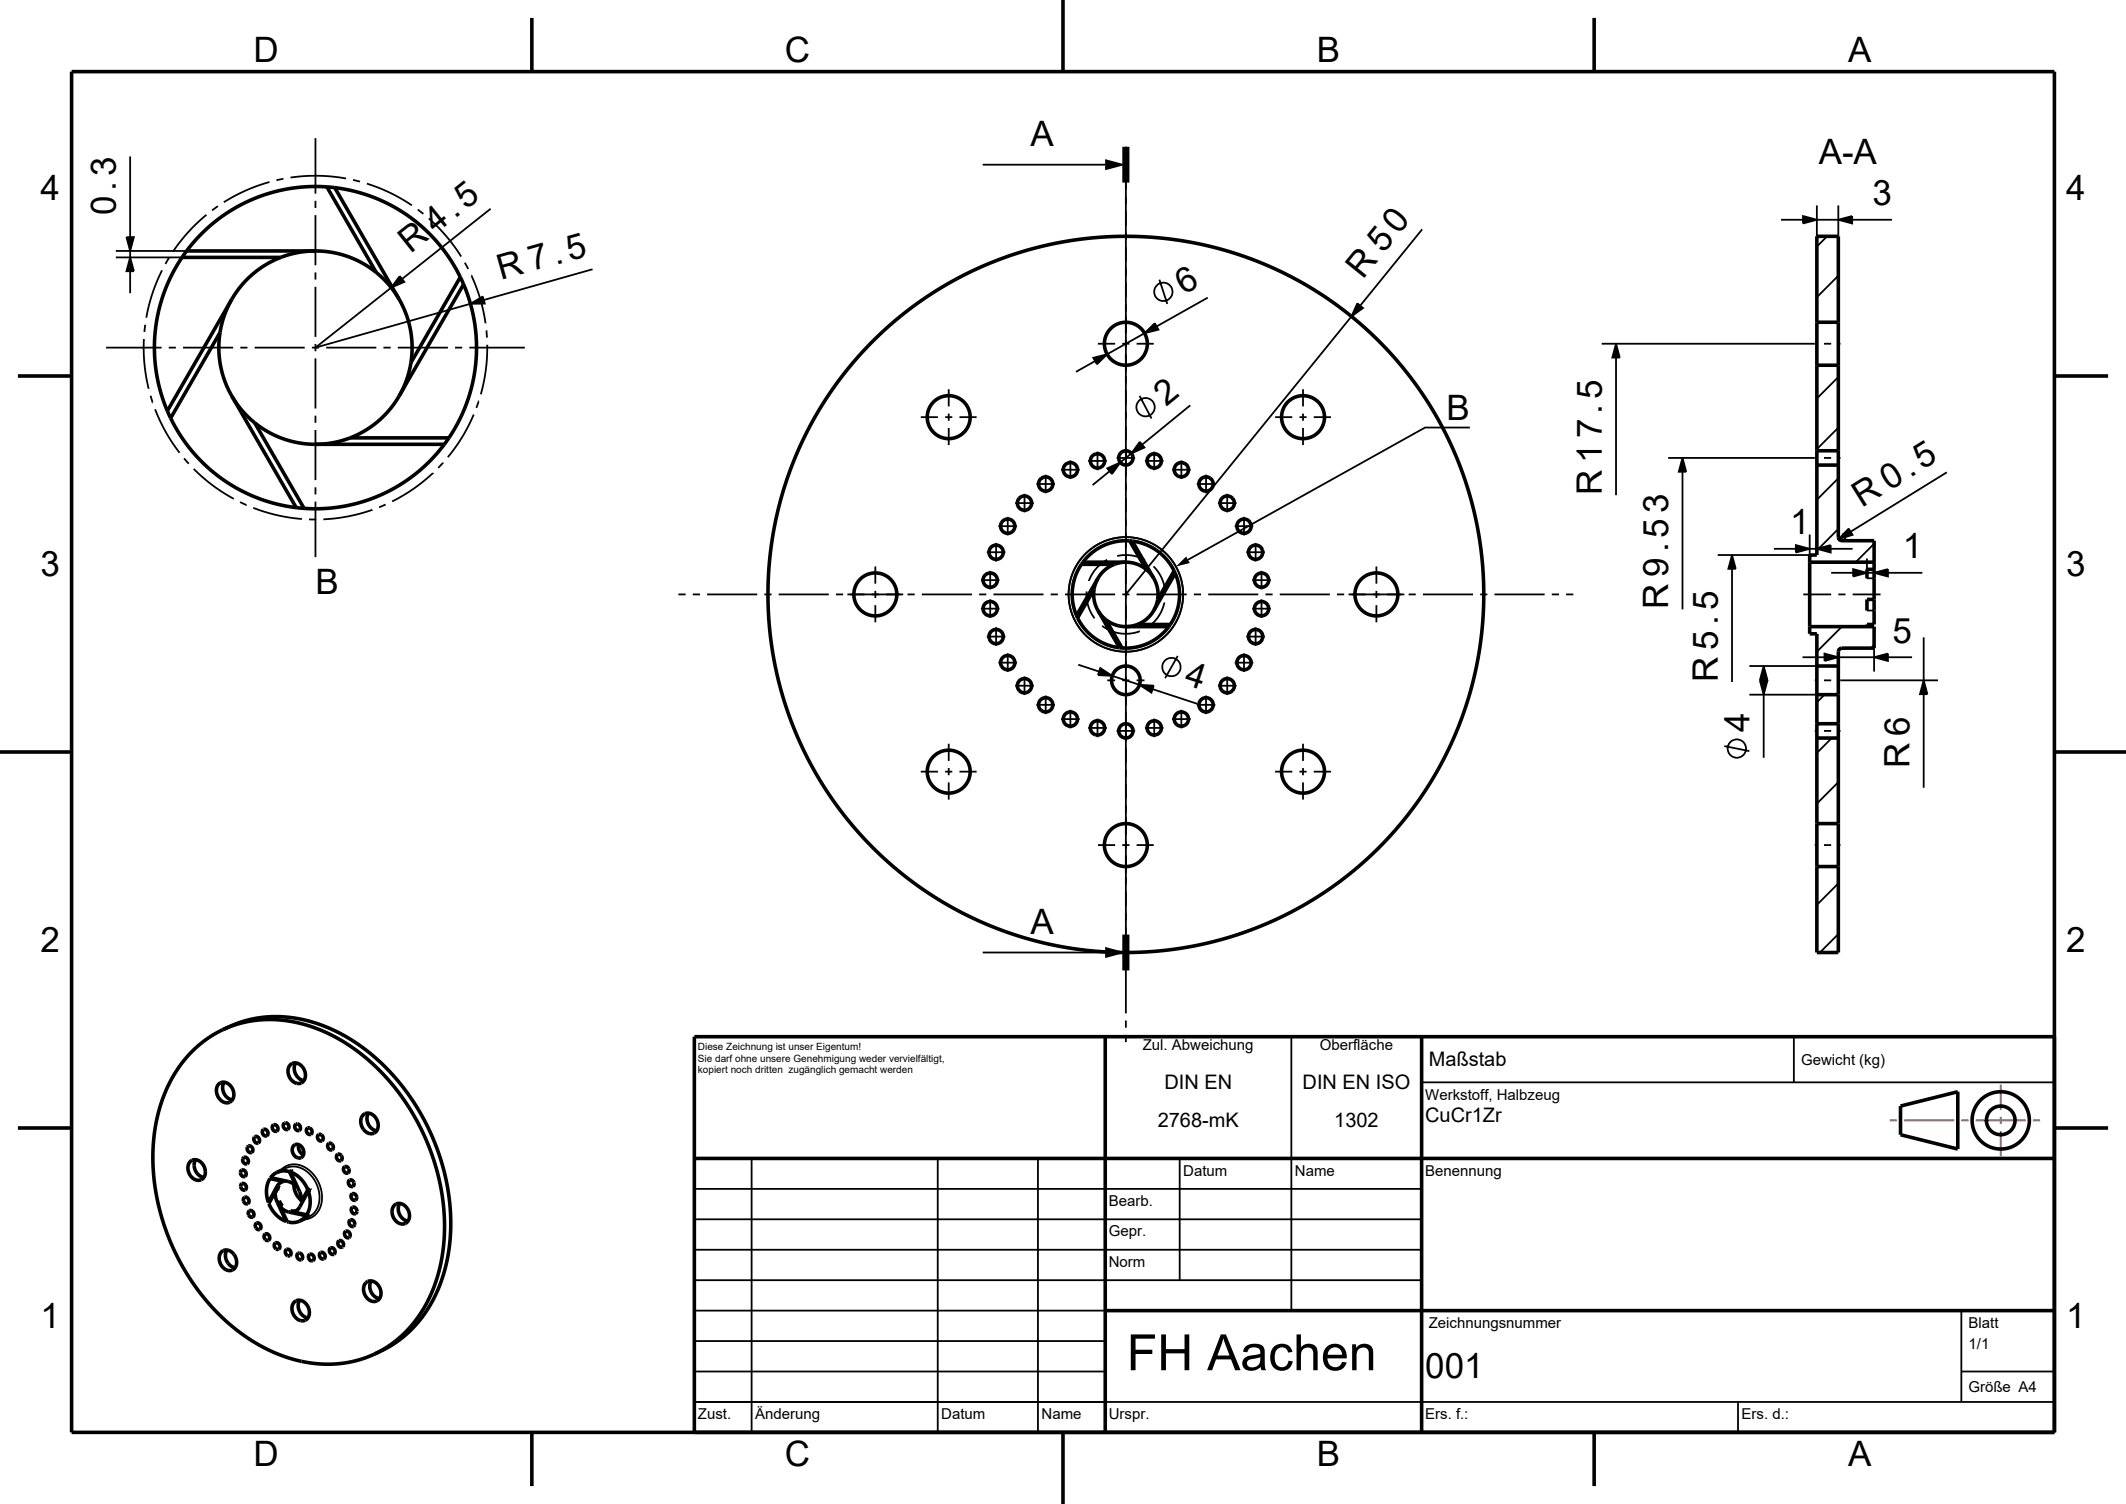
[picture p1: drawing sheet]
<svg xmlns="http://www.w3.org/2000/svg" width="297mm" height="210mm" viewBox="0 0 297 210" stroke-linecap="round" stroke-linejoin="round" font-family="sans-serif">
<g fill="none" stroke="#000" stroke-width=".25">
<path d="M44.1 19.3v7.7M16.2 35.9h9.2M16.2 35h9.9M17.7 33.1h1l-.5 1.9zM18.2 35.9l.5 2h-1zM18.2 21.8v11.3M18.2 35v.9M18.2 37.9v3M22.6 37.7l-1.3 3.3-.9 3.4M23.6 36l-.5 .9M28.8 30l-2.5 2.4-2.1 2.8M30.4 28.8l-.8 .6"/>
<path d="M37.6 25.4l-3.2 1.2-3.1 1.6M39.6 25l-1 .2M40.6 24.8l2-.2 2-.1 2 .2 1.7 .2M44.1 28v1M44.1 30v7M44.1 38v1M49.3 25.1l1 .3M51.3 25.6l3.2 1.3 3 1.8M52.6 38a13.5 13.5 0 0 1 3.2 3.8M55.8 38.6l.7 .8-1.8 .8zM58.4 29.3l.7 .6M59.9 30.5l1.5 1.4 1.1 1.3 1.9 2.6"/>
<path d="M64.9 36.7l.5 .9M65.8 38.5l1.2 3 .5 1.7 .3 1.9M68.5 29.1l-12.3 9.9M82.8 37.6l-15.2 4.3M137.3 23h17.1M157.3 20.5v1M157.3 22.5v1M157.3 24.5v107M162 39l1.1 3.4M198.7 32l-8.7 10.7M248.8 30.7h3.1M251.9 30.2l1.9 .5-1.9 .5z"/>
<path d="M253.8 28.7v4.3M253.8 30.7h3M255.2 33l-1.4 1.4M256.8 30.7l1.9-.5v1zM256.8 38.5l-3 3M256.8 28.7v4.3M258.7 30.7h5.6M14.8 48.5h7.8M20.1 47.3l.1 3.5 .6 3.5M20.3 45.3l-.1 1M21 55.3l.3 .9M21.7 57.1l1.5 3.2 1.9 2.9"/>
<path d="M23.6 48.5h1M25.6 48.5h7M33.6 48.5h1M35.6 48.5h7M43.6 48.5h1M44.1 40v7M44.1 48v1M44.1 50v7M44.1 58v1M45.6 48.5h7M53.6 48.5h1M54.7 40.2l-10.6 8.3 21.6-6.1"/>
<path d="M55.6 48.5h7M63.6 48.5h1M65.6 48.5h7.7M65.7 42.4l1.7-1 .3 1zM66.2 57.9l-1.6 3.1-2 2.8M66.9 56l-.4 1M67.9 46.1l.1 1M68.1 48.1l-.2 3.5-.7 3.5M128.6 58.2h2.4M132 58.2h1M132.5 54.3v2.4M132.5 57.7v1"/>
<path d="M132.5 59.7v2.4M134 58.2h2.4M152.7 50l2-.5-1.5 1.4zM153 50.4l-2.7 1.5M153.4 48h2.4M156.8 48h1M158.8 48h2.4M159.2 55.3l1.7 3.1M159.9 46.5l1.4-1.4 .5 .9zM159.9 46.5l-5.2 3M166.3 56.6l-6.7 5.5M168.7 41.6l-7.1 4"/>
<path d="M178.1 58.2h2.4M181.5 58.2h1M182 54.3v2.4M182 57.7v1M182 59.7v2.4M183.5 58.2h2.4M188.8 44.2l-31.5 38.8M189.6 42.4l.8 .6-1.6 1.2zM205.3 59.7h-6.2l-33.1 18.5M223.8 48h30M225.8 48l.5 1.9h-1.1zM225.8 49.9v19.2"/>
<path d="M254.8 48h1M256.8 59.7l-3 3M256.8 52.6l-3 3M256.8 48h.3M25.7 64l.7 .8M27.1 65.5l2.6 2.3 3 1.8M33.5 70.1l1 .4M35.4 70.9l1.6 .6 2 .5 3.2 .5M43.2 72.5h1M44.1 60v7M44.1 68v1M44.1 70v7.8"/>
<path d="M52 71.2l-3.4 .9-3.4 .4M53.9 70.4l-.9 .4M60.5 66l-2.7 2.2-3 1.8M61.9 64.6l-.7 .7M122.3 79.1v2.4M137.9 77.1h2.6M138.3 79.7v2.6M139.2 75.8v2.6M139.5 73.5h2.6M140.8 72.2v2.6M141.8 70.2h2.6M143.1 68.9v2.6"/>
<path d="M144.8 67.6h2.6M146.1 66.3v2.6M148.2 65.6h2.6M149.5 64.3v2.6M152 64.4h2.6M153.3 63.1v2.6M154.7 78.2a5.5 5.5 0 0 0-2.6 2.9M154.7 65.4l1.8-.8-1.2 1.6zM155 65.8l-2.4 1.9M156 63.9h2.6M156.1 77.6a5.5 5.5 0 0 1 3.8 .6M158.1 63.3l-1.6 1.3"/>
<path d="M159.2 61.7l.7 .8-1.8 .8zM159.9 64.4h2.6M161.1 79.1a5.5 5.5 0 0 1 1.7 3.5M161.2 63.1v2.6M163.7 65.6h2.6M165 64.3v2.6M167.2 67.6h2.6M168.5 66.3v2.6M170.1 70.2h2.6M171.4 68.9v2.6M172.5 73.5h2.6M173.8 72.2v2.6"/>
<path d="M174.1 77.1h2.6M175.4 75.8v2.6M176.2 79.7v2.6M192.3 79.1v2.4M233 63.9h20.8M235 63.9l.6 2h-1.1zM235 65.9v19.2M242 77.5l.5 1.9h-1.1zM242 79.4v15.8M247.8 76.6h3.1M250.9 76.1l1.9 .5-1.9 .5zM252.8 74.6v2.9h-12.8"/>
<path d="M252.8 76.6h1M253.2 77.5l-.4 .4M253.8 76.6l1.9-.5v1zM253.8 74.6v2.9M254.8 63.9h1M255.7 76.6h3.1M255.8 80h3.1M256.8 73.9l-3 3M256.8 66.8l-3 3M256.8 63.9h.3M257.4 74.5a.5 .5 0 0 1 .4 .5 .5 .5 0 0 1-.5 .5 .5 .5 0 0 1-.5-.5M258.3 73.8l.5 .9-1.9 .6z"/>
<path d="M258.9 79.5l1.9 .5-1.9 .5zM260.8 78v2.7h1v-2.7M260.8 80h1M261.8 80l1.9-.5v1zM261.8 75.9l-2.6 2.6M263.7 80h4.8M272 65.9l-13.5 8.3M94.8 83h1M96.8 83h1M98.8 83h7M106.8 83h1M108.8 83h7"/>
<path d="M116.8 83h1M118.4 83h7.8M122.3 82.5v1M122.3 84.5v2.4M126.8 83h1M128.8 83h7M136.8 83h1M137 81h2.6M137 85h2.6M137.9 88.9h2.6M138.3 83.7v2.6M138.8 83h7"/>
<path d="M139.2 87.6v2.6M139.5 92.5h2.6M140.8 91.2v2.6M141.8 95.7h2.6M143.1 94.4v2.6M144.8 98.4h2.6M146.1 97.1v2.6M146.8 83h1M148.8 83h7M149.5 99.1v2.6M150.6 92.8l2.9 1M151.8 82.6a5.5 5.5 0 0 0 1.1 3.7"/>
<path d="M153.7 93.3l1.7 1.1-2-.1zM154 87.4a5.5 5.5 0 0 0 5.2 .7M154.7 95h1.1M155.4 94.4l3.8 1.2M156.8 95h1M156.8 83h1M158.8 95h1.1M158.8 83h7M159.2 95.6l2 .1-.3 1zM161 96.2l6.2 2.1M162.7 84.1a5.5 5.5 0 0 1-2.1 3.3M164.5 91.6l-1.7 3.1"/>
<path d="M165 99.1v2.6M166.8 83h1M167.2 98.4h2.6M168.5 97.1v2.6M168.8 83h7M170.1 95.7h2.6M171.4 94.4v2.6M172.5 92.5h2.6M173.8 91.2v2.6M174.1 88.9h2.6M174.9 81h2.6M174.9 85h2.6"/>
<path d="M175.4 87.6v2.6M176.2 83.7v2.6M176.8 83h1M178.8 83h7M186.8 83h1M188.4 83h7.8M192.3 82.5v1M192.3 84.5v2.4M196.8 83h1M198.8 83h7M206.8 83h1M208.8 83h7"/>
<path d="M216.8 83h1M218.8 83h1M244.4 97h9.4M244.4 93h9.4M245.9 95.1h1l-.5 1.9zM246.4 93l.5 1.9h-1zM246.4 94.9v.2M246.4 97v8.8M251.8 91.8h3.1M251.9 83h3.9M253.5 95h.3M254.8 95h1"/>
<path d="M254.9 91.3l1.9 .5-1.9 .5zM254.9 97l-1.1 1.1M256.8 95h13.9M256.8 83h1M256.8 91.8h5M257.3 87.5l-3.5 3.5M258.8 83h3.9M260.8 85.2h1M261.8 91.8l1.9-.5v1zM261.8 90.1l-.4 .4M261.8 90.5v3.3M263.7 91.8h3.4"/>
<path d="M268.7 95l.6 1.9h-1.1zM268.7 89v6M268.7 96.9v13.1M128.6 107.7h2.4M132 107.7h1M132.5 103.8v2.4M132.5 107.2v1M132.5 109.2v2.4M134 107.7h2.4M148.2 100.4h2.6M152 101.6h2.6M153.3 100.3v2.6"/>
<path d="M153.4 118h2.4M156 102.1h2.6M156.8 118h1M158.8 118h2.4M159.9 101.6h2.6M161.2 100.3v2.6M163.7 100.4h2.6M178.1 107.7h2.4M181.5 107.7h1M182 103.8v2.4M182 107.2v1M182 109.2v2.4"/>
<path d="M183.5 107.7h2.4M240.9 104.2l3.5 .7M253.5 118h.3M253.5 102.1h.3M254.8 118h1M254.8 102.1h1M255.9 103.1l-2.1 2M256.8 109.2l-3 3M256.8 118h.3M256.8 102.1h.3M137.3 133h17.1M157.3 132.5v1"/>
<path d="M157.3 134.5v7M256.8 130.4l-2.6 2.6M256.8 123.4l-3 3M157.3 142.5v1M157.3 144.5v1M180.4 144.8v38.2M198.6 151.1h88.4M250.6 144.8v6.3M39 165.6l-.3 .1M39 167.7l-.3 .1M39.2 163.5a2.85 2.85 0 0 1 4.3 .2 4.5 4.5 0 0 1 .9 5.6 2.43 2.43 0 0 1-2.1 1M40 163.1a3.2 3.2 0 0 1 3.9 1.6 3.7 3.7 0 0 1-.4 5l-.3 .2"/>
<path d="M40.6 169.1l-.3 .1M97 178.8h101.6M97 174.5h101.6M97 170.3h101.6M97 166h101.6M105 161.8v38.2M131 161.8v38.2M145 161.8v38.2M164.8 161.8v17M97 195.8h190M97 191.5h57.4M97 187.3h57.4"/>
<path d="M97 183h57.4M242.8 195.8v4.2M274 191.5h13M274 183v12.8"/>
<circle cx="160" cy="56.9" r="1.28"/>
<circle cx="162.5" cy="40.7" r="1.28"/>
<circle cx="157.3" cy="83" r="8"/>
<circle cx="163.6" cy="93.1" r="1.28"/>
<circle cx="242.6" cy="104.5" r="1.28"/>
</g>
<g fill="none" stroke="#000" stroke-width=".5">
<path d="M10 10h277v190h-277zM74.3 2.5v7.5M148.5 0v10M222.7 2.5v7.5M25.4 35.9l-1.5 2.6-1.1 2.6-.6 2.4-.5 2.9-.1 2.5 .2 3 .6 2.7 1 2.8M25.4 35.9h13.8M26.1 35l-.7 .9M26.1 35h18M39.2 35.9a13.5 13.5 0 0 0-6.8 5.9M44.1 35a13.5 13.5 0 0 1 8.5 3M44.1 35a13.4 13.4 0 0 0-4.9 .9M45.7 26.1h-2.8l-2.7 .3-2.9 .7-2.6 1-2.6 1.4-2.3 1.6-2 1.9-1.7 2"/>
<path d="M45.7 26.1l1.1 .1M45.7 26.1l6.9 11.9M46.8 26.2l2.9 .5 2.6 .9 2.7 1.3 2.1 1.3 2.3 1.9 1.9 2 1.7 2.2 1.3 2.4M46.8 26.2l9 15.6M52.6 38a13.3 13.3 0 0 1 3.2 3.8M64.3 38.7l.5 1M64.3 38.7l-6.9 11.9M64.8 39.7l.9 2.5 .6 3 .3 2.7-.1 2.8-.5 2.9-.8 2.7-1.1 2.5-1.4 2.3M64.8 39.7l-9 15.6M2.5 52.5h7.5M23.4 57.4l.4 1M23.8 58.4l1.4 2.4 1.6 2.2 1.7 1.8 2.5 2.1 2.6 1.5 2.5 1.2 2.9 .9 2.4 .4"/>
<path d="M30.7 46.4a13.5 13.5 0 0 0 1.7 8.9M30.7 46.4l-6.9 12M32.4 41.8a13.6 13.6 0 0 0-1.7 4.6M32.4 55.3a13.5 13.5 0 0 0 3.2 3.7M32.4 55.3l9 15.6M32.4 41.8l-9 15.6M35.6 59a13.5 13.5 0 0 0 8.5 3M35.6 59l6.9 12M55.8 41.8a13.5 13.5 0 0 1 1.6 8.8M55.8 55.3a13.5 13.5 0 0 1-6.9 5.8M57.4 50.6a13.4 13.4 0 0 1-1.6 4.7M253.8 51h3"/>
<path d="M253.8 45h3M287 52.5h7.5M41.4 70.9l1.1 .1M44.1 62h18M48.9 61.1a13.4 13.4 0 0 1-4.8 .9M48.9 61.1h13.8M62.1 62l-1.8 2.1-2 1.9-2.4 1.7-2.5 1.3-2.5 1-2.7 .7-2.7 .3h-3M62.7 61.1l-.6 .9M151.1 78.8a7.5 7.5 0 0 0-.7 7.1M151.1 78.8h4.6M151.3 78.5l-.2 .3M151.3 78.5h6"/>
<path d="M155.7 78.8a4.5 4.5 0 0 0-2.3 1.9M157.3 78.5l-.8 .1-.8 .2M157.3 78.5a4.5 4.5 0 0 1 2.8 1M157.8 75.5a7.5 7.5 0 0 0-6.5 3M157.8 75.5l.4 .1M157.8 75.5l2.3 4M158.2 75.6a7.5 7.5 0 0 1 5.8 4.1M158.2 75.6l3 5.1M160.1 79.5l.7 .6 .4 .6M164 79.7l.2 .4M164 79.7l-2.3 4M252.8 78.5h9"/>
<path d="M253.8 62.9h3M253.8 64.9h3M261.8 79.5h-1v1.2M150.4 85.9l.1 .4M150.5 86.3a7.5 7.5 0 0 0 5.9 4.1M152.8 82.3a4.5 4.5 0 0 0 .6 2.9M152.8 82.3l-2.3 4M153.4 80.7l-.3 .7-.3 .9M153.4 85.2l.4 .7 .7 .6M153.4 85.2l3 5.2M153.4 80.7l-3 5.2M154.5 86.5a4.5 4.5 0 0 0 2.8 1"/>
<path d="M154.5 86.5l2.3 4M156.4 90.4l.4 .1M157.3 87.5h6M158.9 87.2l-.9 .2-.7 .1M158.9 87.2h4.6M161.2 85.2l-.1 .1a4.5 4.5 0 0 1-2.2 1.9M161.2 80.7v.1a4.5 4.5 0 0 1 .5 2.9M161.7 83.7l-.2 .9-.3 .6M163.3 87.5a7.5 7.5 0 0 1-6.5 3M163.5 87.2l-.2 .3M164.2 80.1a7.5 7.5 0 0 1-.7 7.1M164.2 80.1l-3 5.1"/>
<path d="M252.8 87.5h9v3h-4.5a.5 .5 0 0 0-.5 .5v42h-3v-44.5h-1v-11h1v-44.5h3v42a.5 .5 0 0 0 .5 .5h4.5v11.7h-1v.3M253.8 93h3M253.8 97h3M261.8 83.7h-1v1.5M0 105h10M253.8 115h3M253.8 101.1h3M253.8 103.1h3M287 105h10M253.8 121h3M2.5 157.5h7.5M30.5 151.4a1.22 1.22 0 0 1 2 .6 1.2 1.2 0 0 1 .1 1.3 1.2 1.2 0 0 1-1.1 .7 1.71 1.71 0 0 1-1-2.6z"/>
<path d="M31.1 143.8l1.8-.8 1.9-.6 2.1-.4 1.8-.1 2.2 .2 2 .4 2 .6 2 .9 2 1.1 1.9 1.3 1.7 1.3 1.9 1.8 1.6 1.9 1.6 2.2 1.3 2.1 1.1 2.2 .9 2.1 .9 2.6 .5 2.1 .5 2.7 .2 2.6-.1 2.1-.2 2.3-.4 2.4-.7 2.1-.9 2.2-1 1.8-1.1 1.4-1.4 1.6-1.4 1.2-1.6 1-1.9 1M31.1 143.8l1.9-.7 1.6-.5 2.2-.2h1.8l2 .2 1.8 .4 2.1 .7 2.2 1 1.9 1.2 1.9 1.3 2 1.7 1.5 1.6 1.5 1.9 1.5 2 1.1 1.9 1.1 2.2 1.1 2.6 .7 2.1 .5 2.4 .4 2.2 .2 2.4v2.1l-.2 2-.4 2.3-.5 2.1-.8 2-1 2-1.2 1.7-1.3 1.5-1.4 1.3-1.5 1-1.5 .9M31.1 143.8l-1.5 .8-1.6 1.1-1.4 1.3-1.2 1.4-1.1 1.7-.9 1.6-.7 1.8-.7 2.3-.4 2-.2 2.3v2.6l.2 2.4 .4 2.6 .6 2.2 .7 2.3 .9 2.1 1.1 2.2 1.2 2 1.4 2 1.7 2 1.7 1.7 1.8 1.6 1.9 1.3 1.8 1 1.8 .9 2.2 .8 1.7 .4 2.3 .3 2.2-.1 1.7-.2 1.9-.5 1.7-.6M31.3 151.1a1.72 1.72 0 0 0 1.2 2.5M35.5 158.8a.47 .47 0 0 1 .7 .2 .47 .47 0 0 1-.3 .6 .57 .57 0 0 1-.4-.8zM36.8 157.7a.5 .5 0 0 1 .6 .3 .5 .5 0 0 1-.2 .6 .53 .53 0 0 1-.5-.3 .53 .53 0 0 1 .1-.6zM38.1 157.2a.47 .47 0 0 1 .7 .1 .47 .47 0 0 1-.2 .7 .55 .55 0 0 1-.5-.8zM39.6 156.9a.47 .47 0 0 1 .7 .1 .47 .47 0 0 1-.2 .7 .55 .55 0 0 1-.5-.8zM40.5 148.7a1.26 1.26 0 0 1 2 .8 1.16 1.16 0 0 1 .1 1.2 1.16 1.16 0 0 1-1.1 .6 1.71 1.71 0 0 1-1-2.6zM41.1 159.9a.99 .99 0 0 1 1.1 .2 .99 .99 0 0 1 .2 1.1 .73 .73 0 0 1-.7 .5 .73 .73 0 0 1-.7-.5l-.2-.7zM41.2 157.1l.2-.2a.5 .5 0 0 1 .5 .4 .5 .5 0 0 1-.2 .6 .55 .55 0 0 1-.5-.8zM41.3 148.4a1.72 1.72 0 0 0 1.2 2.5"/>
<path d="M41.7 159.8a1.2 1.2 0 0 0 .7 1.4M42.8 157.6a.47 .47 0 0 1 .7 .1 .47 .47 0 0 1-.2 .7 .55 .55 0 0 1-.5-.8zM44.4 158.5a.47 .47 0 0 1 .7 .2 .47 .47 0 0 1-.2 .6 .55 .55 0 0 1-.5-.8zM45.8 159.8a.47 .47 0 0 1 .7 .1 .47 .47 0 0 1-.2 .7 .55 .55 0 0 1-.5-.8zM50.7 155.7a1.26 1.26 0 0 1 2 .8 1.14 1.14 0 0 1 0 1.3 1.14 1.14 0 0 1-1.2 .4 1.72 1.72 0 0 1-.8-2.5zM51.5 155.4a1.72 1.72 0 0 0 1.1 2.5M154.4 144.8v55.2M198.6 144.8v55.2M265.5 154.4l8-2v8l-8-2zM287 157.5h7.5M287 144.8h-190v55.2M26.5 162.2a1.24 1.24 0 0 1 2 .7 1.2 1.2 0 0 1-1 1.9 1.7 1.7 0 0 1-1-2.6z"/>
<path d="M27.3 161.9a1.72 1.72 0 0 0 1.2 2.5M30.9 174.9a1.26 1.26 0 0 1 2 .7 1.14 1.14 0 0 1 0 1.3 1.14 1.14 0 0 1-1.2 .5 1.72 1.72 0 0 1-.8-2.5zM31.7 174.5a1.72 1.72 0 0 0 1.2 2.5M33.6 163.5a.47 .47 0 0 1 .7 .1 .47 .47 0 0 1-.2 .7 .56 .56 0 0 1-.5-.8zM33.7 165.4a.45 .45 0 0 1 .7 .1 .45 .45 0 0 1-.4 .7 .58 .58 0 0 1-.3-.8zM33.9 161.7a.46 .46 0 0 1 .8 .2 .46 .46 0 0 1-.4 .6 .58 .58 0 0 1-.4-.8zM34 167.3a.47 .47 0 0 1 .7 .1 .47 .47 0 0 1-.2 .7 .56 .56 0 0 1-.5-.8zM34.6 160.1a.47 .47 0 0 1 .7 .2 .47 .47 0 0 1-.2 .6 .56 .56 0 0 1-.5-.8zM34.7 169.2a.45 .45 0 0 1 .7 .1 .45 .45 0 0 1-.3 .7 .58 .58 0 0 1-.4-.8zM35.7 170.9a.46 .46 0 0 1 .7 .1 .46 .46 0 0 1-.3 .7 .57 .57 0 0 1-.4-.8zM36.9 172.4a.47 .47 0 0 1 .7 .1 .47 .47 0 0 1-.2 .7 .55 .55 0 0 1-.5-.8zM37.7 167.8l-.2 .1"/>
<path d="M37.7 164.6a3.8 3.8 0 0 0-.2 3.3M37.7 164.6l1.9 .4M37.9 164.5l-.2 .1M38.4 173.7a.46 .46 0 0 1 .7 .1 .46 .46 0 0 1-.4 .7 .57 .57 0 0 1-.3-.8zM38.5 166.4l.1 1.2 1.4 2.9M38.5 166.4l-.9 1.7 .4 .8a4 4 0 0 0 2 1.6M38.5 166.3l.5-.7-.1 .1a.58 .58 0 0 1-.4 .7M38.7 163.7l-.5 .3-.4 .4 2.7 .6 .9 .7M39.2 168.5l.9 2.1h.2a2.42 2.42 0 0 0 1.6-.1M39.2 168.5l.9 .7 2.7 .5M39.3 168.4l-.3-.7 .4 .7-.2 .1M39.6 165l-.4 .1-.5 .5-1.2 2.3"/>
<path d="M39.8 164.9l-.2 .1M39.9 174.6a.47 .47 0 0 1 .7 .1 .47 .47 0 0 1-.2 .7 .55 .55 0 0 1-.5-.8zM40 163.1l-1.3 .6M40.1 170.5h-.1M40.4 163.6a2.42 2.42 0 0 0-1.7 .1M40.4 163.6l1 2.1M40.6 163.7a4.3 4.3 0 0 1 2.4 2.4M40.6 163.7l1.4 2.9 .1 1.2M40.7 163.5l-.3 .1M40.7 163.5h.2l-.3 .2M40.7 163.5l.1 .1M41 169.2l1.8 .4"/>
<path d="M41.1 169.2l-.5-.1h.7l-.3 .1M41.1 165.4a2.84 2.84 0 0 0 1 2.2M41.5 165.6l-.1 .1M41.5 175.1l.2-.1a.5 .5 0 0 1 .5 .3 .5 .5 0 0 1-.2 .6 .55 .55 0 0 1-.5-.8zM42.3 167.7h.1M42.3 167.7l-.2 .1M42.8 169.7l-.4 .5-.5 .3M42.9 169.6h.1M43 166.1l-.9 1.7M43 169.6l.1-.1-.3 .1M43 169.6l-.2 .1M43.1 166.3v.2a3.8 3.8 0 0 1-.3 3.1"/>
<path d="M43.1 166.3l-1.3 2.3-.4 .4-.4 .2M43.1 175.3a.47 .47 0 0 1 .7 .1 .47 .47 0 0 1-.2 .7 .56 .56 0 0 1-.5-.8zM43.2 169.9l-1.3 .6M43.3 166l-.3 .1M43.3 166l.1 .2-.3 .1M43.3 166l-.2 .3M44.7 175a.47 .47 0 0 1 .7 .1 .47 .47 0 0 1-.2 .7 .55 .55 0 0 1-.5-.8zM46.1 174.4a.47 .47 0 0 1 .6 .1 .47 .47 0 0 1-.1 .7 .55 .55 0 0 1-.5-.8zM47 161.3a.47 .47 0 0 1 .7 .1 .47 .47 0 0 1-.2 .7 .55 .55 0 0 1-.5-.8zM47.2 173.4a.47 .47 0 0 1 .7 .1 .47 .47 0 0 1-.2 .7 .55 .55 0 0 1-.5-.8zM48 163a.47 .47 0 0 1 .7 .2 .47 .47 0 0 1-.2 .6 .55 .55 0 0 1-.5-.8zM48.2 172a.47 .47 0 0 1 .7 .2 .47 .47 0 0 1-.2 .6 .55 .55 0 0 1-.5-.8z"/>
<path d="M48.7 164.9a.47 .47 0 0 1 .7 .1 .47 .47 0 0 1-.2 .7 .55 .55 0 0 1-.5-.8zM48.8 170.5a.47 .47 0 0 1 .7 .1 .47 .47 0 0 1-.2 .7 .55 .55 0 0 1-.5-.8zM49.1 166.8a.47 .47 0 0 1 .7 .1 .47 .47 0 0 1-.2 .7 .55 .55 0 0 1-.5-.8zM49.1 168.7a.47 .47 0 0 1 .7 .1 .47 .47 0 0 1-.2 .7 .55 .55 0 0 1-.5-.8zM51.1 179.1a1.28 1.28 0 0 1 2 .8 1.16 1.16 0 0 1 0 1.3 1.16 1.16 0 0 1-1.1 .5 1.69 1.69 0 0 1-.9-2.6zM51.9 178.9a1.72 1.72 0 0 0 1.1 2.4M55 168.3a1.26 1.26 0 0 1 2.1 .8 1.15 1.15 0 0 1 0 1.3 1.15 1.15 0 0 1-1.2 .5 1.71 1.71 0 0 1-.9-2.6zM55.8 168a1.72 1.72 0 0 0 1.2 2.5M97 161.8h190M41.1 181.9a1.26 1.26 0 0 1 2 .7 1.16 1.16 0 0 1 0 1.2 1.16 1.16 0 0 1-1.1 .6 1.71 1.71 0 0 1-.9-2.5zM41.9 181.5a1.72 1.72 0 0 0 1.1 2.5M154.4 183h132.6"/>
<path d="M74.3 200v7.5M148.5 200v10M222.7 200v7.5"/>
<circle cx="132.5" cy="58.2" r="3"/>
<circle cx="157.3" cy="48" r="3"/>
<circle cx="182" cy="58.2" r="3"/>
<circle cx="139.2" cy="77.1" r="1"/>
<circle cx="140.8" cy="73.5" r="1"/>
<circle cx="143.1" cy="70.2" r="1"/>
<circle cx="146.1" cy="67.6" r="1"/>
<circle cx="149.5" cy="65.6" r="1"/>
<circle cx="153.3" cy="64.4" r="1"/>
<circle cx="157.3" cy="63.9" r="1"/>
<circle cx="161.2" cy="64.4" r="1"/>
<circle cx="165" cy="65.6" r="1"/>
<circle cx="168.5" cy="67.6" r="1"/>
<circle cx="171.4" cy="70.2" r="1"/>
<circle cx="173.8" cy="73.5" r="1"/>
<circle cx="175.4" cy="77.1" r="1"/>
<circle cx="122.3" cy="83" r="3"/>
<circle cx="138.3" cy="85" r="1"/>
<circle cx="138.3" cy="81" r="1"/>
<circle cx="139.2" cy="88.9" r="1"/>
<circle cx="140.8" cy="92.5" r="1"/>
<circle cx="143.1" cy="95.7" r="1"/>
<circle cx="146.1" cy="98.4" r="1"/>
<circle cx="157.3" cy="95" r="2"/>
<circle cx="157.3" cy="83" r="50"/>
<circle cx="168.5" cy="98.4" r="1"/>
<circle cx="171.4" cy="95.7" r="1"/>
<circle cx="173.8" cy="92.5" r="1"/>
<circle cx="175.4" cy="88.9" r="1"/>
<circle cx="176.2" cy="85" r="1"/>
<circle cx="176.2" cy="81" r="1"/>
<circle cx="192.3" cy="83" r="3"/>
<circle cx="132.5" cy="107.7" r="3"/>
<circle cx="149.5" cy="100.4" r="1"/>
<circle cx="153.3" cy="101.6" r="1"/>
<circle cx="157.3" cy="118" r="3"/>
<circle cx="157.3" cy="102.1" r="1"/>
<circle cx="161.2" cy="101.6" r="1"/>
<circle cx="165" cy="100.4" r="1"/>
<circle cx="182" cy="107.7" r="3"/>
<circle cx="279.5" cy="156.4" r="2"/>
<circle cx="279.5" cy="156.4" r="4"/>
</g>
<path d="M264 156.4h1M266 156.4h7M274 156.4h1M276 156.4h7M279.5 151.4v3.5M279.5 155.9v1M279.5 157.9v3.5M284 156.4h1" fill="none" stroke="#f00" stroke-width=".25"/>
<path d="M157.3 20.5v5M157.3 130.5v5" fill="none" stroke="#000" stroke-width="1" stroke-linecap="butt"/>
<g fill="#000">
<path d="M17.7 33.1h1l-.5 1.9z" fill-rule="evenodd"/>
<path d="M18.2 35.9l.5 2h-1z" fill-rule="evenodd"/>
<path d="M55.8 38.6l.7 .8-1.8 .8z" fill-rule="evenodd"/>
<path d="M154.4 22.2l2.9 .8-2.9 .8z" fill-rule="evenodd"/>
<path d="M251.9 30.2l1.9 .5-1.9 .5z" fill-rule="evenodd"/>
<path d="M256.8 30.7l1.9-.5v1z" fill-rule="evenodd"/>
<path d="M65.7 42.4l1.7-1 .3 1z" fill-rule="evenodd"/>
<path d="M152.7 50l2-.5-1.5 1.4z" fill-rule="evenodd"/>
<path d="M159.9 46.5l1.4-1.4 .5 .9z" fill-rule="evenodd"/>
<path d="M189.6 42.4l.8 .6-1.6 1.2z" fill-rule="evenodd"/>
<path d="M225.8 48l.5 1.9h-1.1z" fill-rule="evenodd"/>
<path d="M154.7 65.4l1.8-.8-1.2 1.6z" fill-rule="evenodd"/>
<path d="M159.2 61.7l.7 .8-1.8 .8z" fill-rule="evenodd"/>
<path d="M164.3 79.1l1.4-1.4 .5 .9z" fill-rule="evenodd"/>
<path d="M235 63.9l.6 2h-1.1z" fill-rule="evenodd"/>
<path d="M242 77.5l.5 1.9h-1.1z" fill-rule="evenodd"/>
<path d="M250.9 76.1l1.9 .5-1.9 .5z" fill-rule="evenodd"/>
<path d="M253.8 76.6l1.9-.5v1z" fill-rule="evenodd"/>
<path d="M258.3 73.8l.5 .9-1.9 .6z" fill-rule="evenodd"/>
<path d="M261.8 80l1.9-.5v1z" fill-rule="evenodd"/>
<path d="M153.7 93.3l1.7 1.1-2-.1z" fill-rule="evenodd"/>
<path d="M159.2 95.6l2 .1-.3 1z" fill-rule="evenodd"/>
<path d="M245.9 95.1h1l-.5 1.9z" fill-rule="evenodd"/>
<path d="M246.4 93l.5 1.9h-1z" fill-rule="evenodd"/>
<path d="M254.9 91.3l1.9 .5-1.9 .5z" fill-rule="evenodd"/>
<path d="M258.9 79.5l1.9 .5-1.9 .5z" fill-rule="evenodd"/>
<path d="M261.8 91.8l1.9-.5v1z" fill-rule="evenodd"/>
<path d="M268.7 95l.6 1.9h-1.1z" fill-rule="evenodd"/>
<path d="M154.4 132.2l2.9 .8-2.9 .8z" fill-rule="evenodd"/>
</g>
<text font-size="7" x="157.4" y="191.3">FH Aachen</text>
<g font-size="4.9">
<text x="35.4" y="8.7">D</text>
<text x="109.6" y="8.7">C</text>
<text x="184" y="8.7">B</text>
<text x="258.2" y="8.7">A</text>
<text x="143.9" y="20.4">A</text>
<text x="254.1" y="23">A-A</text>
<text x="5.6" y="27.9">4</text>
<text x="261.6" y="28.7">3</text>
<text x="288.6" y="27.9">4</text>
<text x="16.2" y="30" transform="rotate(-90 16.2 30)">0.3</text>
<text x="57.3" y="35.5" transform="rotate(-38 57.3 35.5)">R 4.5</text>
<text x="70" y="39.1" transform="rotate(-16 70 39.1)">R 7.5</text>
<text x="165.4" y="41.2" transform="rotate(-29 165.4 41.2)">6</text>
<text x="190.4" y="39" transform="rotate(-51 190.4 39)">R 50</text>
<text x="162.9" y="56.8" transform="rotate(-39 162.9 56.8)">2</text>
<text x="202.1" y="58.7">B</text>
<text x="223.8" y="69.1" transform="rotate(-90 223.8 69.1)">R 17.5</text>
<text x="260.1" y="70.9" transform="rotate(-32 260.1 70.9)">R 0.5</text>
<text x="250.1" y="74.6">1</text>
<text x="265.8" y="78">1</text>
<text x="5.6" y="80.4">3</text>
<text x="44.1" y="83">B</text>
<text x="288.6" y="80.4">3</text>
<text x="233" y="85.1" transform="rotate(-90 233 85.1)">R 9.53</text>
<text x="264.4" y="89.8">5</text>
<text x="165.3" y="95.5" transform="rotate(18 165.3 95.5)">4</text>
<text x="240" y="95.2" transform="rotate(-90 240 95.2)">R 5.5</text>
<text x="244.4" y="102.2" transform="rotate(-90 244.4 102.2)">4</text>
<text x="266.7" y="107.2" transform="rotate(-90 266.7 107.2)">R 6</text>
<text x="143.9" y="130.4">A</text>
<text x="5.6" y="132.9">2</text>
<text x="288.6" y="132.9">2</text>
<text x="5.6" y="185.4">1</text>
<text x="288.6" y="185.4">1</text>
<text x="199.1" y="192.4">001</text>
<text x="35.4" y="204.7">D</text>
<text x="109.6" y="204.7">C</text>
<text x="184" y="204.7">B</text>
<text x="258.2" y="204.7">A</text>
</g>
<g font-size="2.8">
<text x="199.6" y="148.9">Maßstab</text>
<text x="162.7" y="152.1">DIN EN</text>
<text x="182" y="152.1">DIN EN ISO</text>
<text x="161.7" y="157.4">2768-mK</text>
<text x="186.4" y="157.4">1302</text>
<text x="199.1" y="156.7">CuCr1Zr</text>
</g>
<g font-size="2.1">
<text x="159.7" y="146.6">Zul. Abweichung</text>
<text x="184.4" y="146.6">Oberfläche</text>
<text x="251.6" y="148.7">Gewicht (kg)</text>
<text x="199.1" y="153.5">Werkstoff, Halbzeug</text>
<text x="165.3" y="164.1">Datum</text>
<text x="180.9" y="164.1">Name</text>
<text x="199.1" y="164.1">Benennung</text>
<text x="154.9" y="168.4">Bearb.</text>
<text x="154.9" y="172.6">Gepr.</text>
<text x="154.9" y="176.9">Norm</text>
<text x="199.6" y="185.4">Zeichnungsnummer</text>
<text x="275" y="185.4">Blatt</text>
<text x="275" y="188.4">1/1</text>
<text x="275" y="194.4">Größe A4</text>
<text x="97.5" y="198.1">Zust.</text>
<text x="105.5" y="198.1">Änderung</text>
<text x="131.5" y="198.1">Datum</text>
<text x="145.5" y="198.1">Name</text>
<text x="154.9" y="198.1">Urspr.</text>
<text x="199.1" y="198.1">Ers. f.:</text>
<text x="243.3" y="198.1">Ers. d.:</text>
</g>
<g font-size="1.4">
<text x="97.5" y="146.7">Diese Zeichnung ist unser Eigentum!</text>
<text x="97.5" y="148.2">Sie darf ohne unsere Genehmigung weder vervielfältigt,</text>
<text x="97.5" y="149.8">kopiert noch dritten zugänglich gemacht werden</text>
</g>
</svg>
